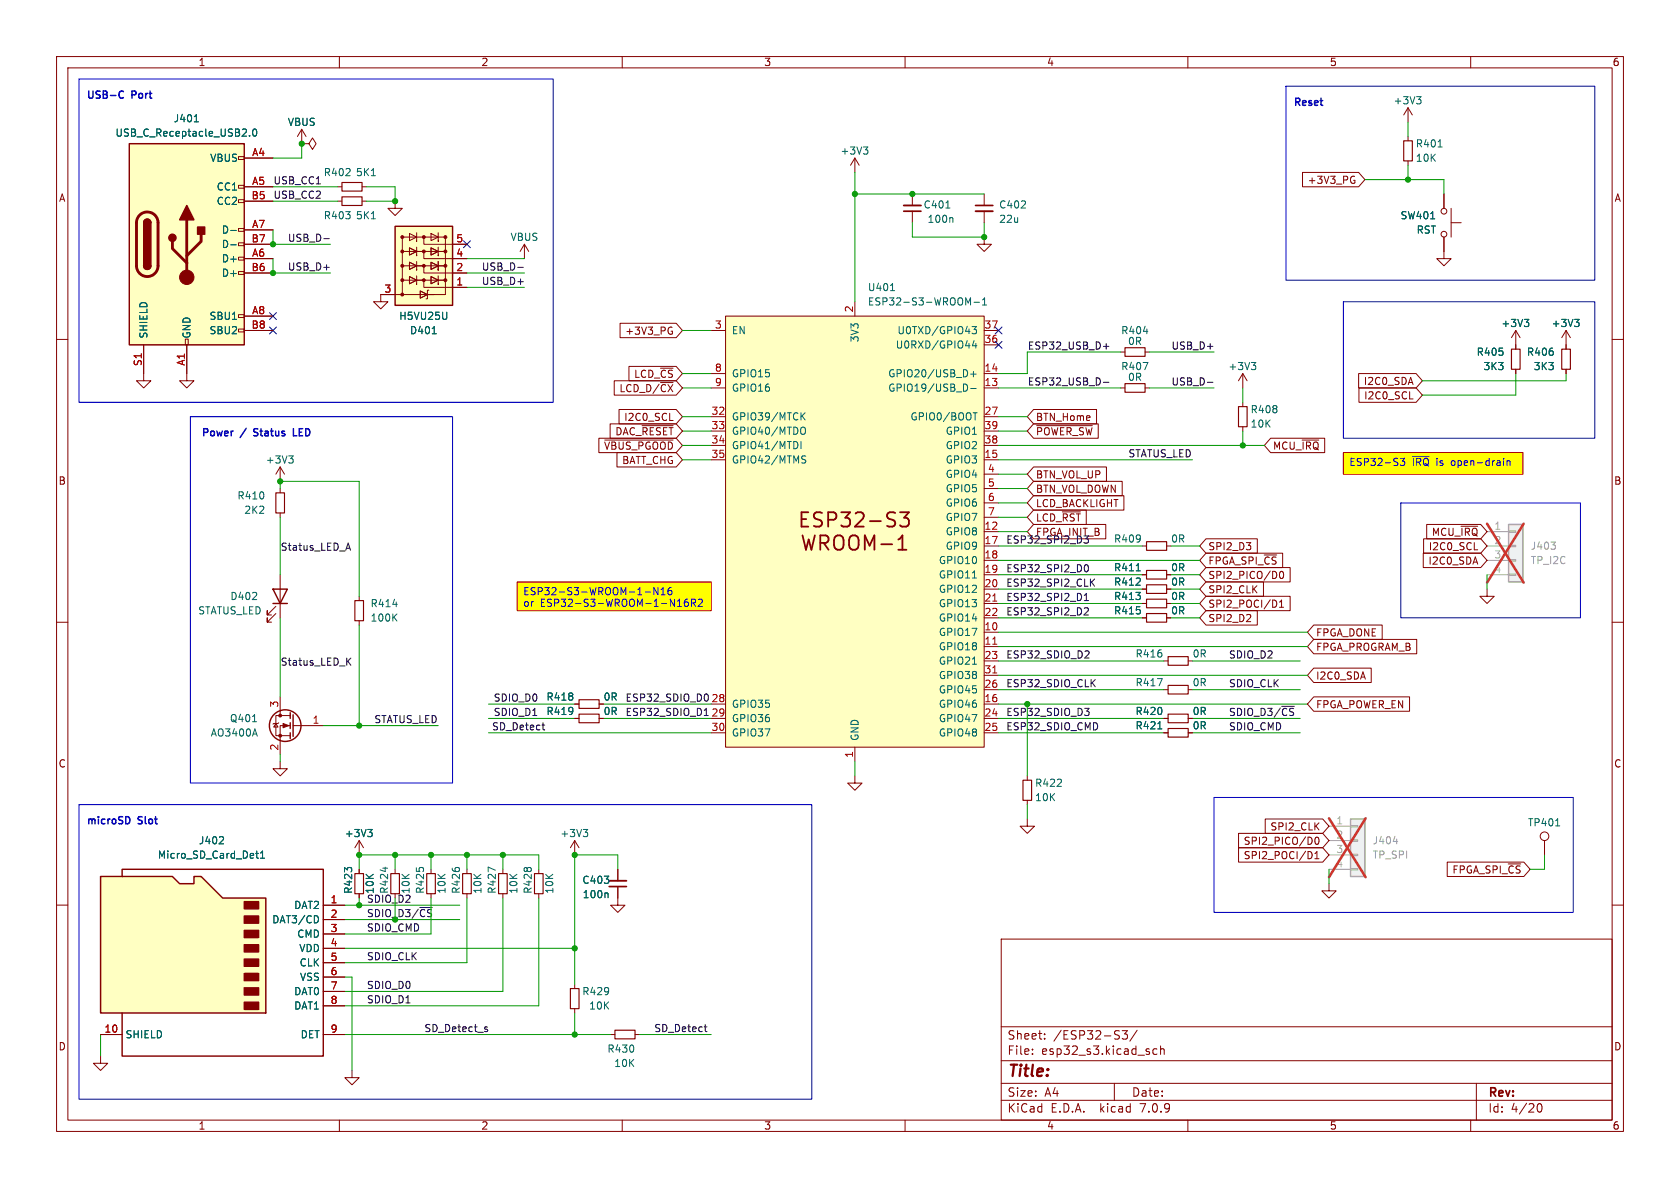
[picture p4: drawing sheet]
<svg xmlns="http://www.w3.org/2000/svg" width="297mm" height="210mm" viewBox="0 0 297 210" stroke-linecap="round" stroke-linejoin="round" font-family="sans-serif">
<g fill="none" stroke="#840000" stroke-width=".18">
<path d="M10 10h277v190h-277zM12 12h273v186h-273zM60 10v2M110 10v2M160 10v2M210 10v2M260 10v2M42.2 35.3h1v.5h-1zM42.2 32.8h1v.5h-1zM42.2 27.7h1v.5h-1zM43.2 33h5.1M43.2 35.6h5.1"/>
<path d="M43.2 27.9h5.1M53.3 25.4h1.3l.6-1 .7 1-.7 1-.6-1M53.3 25.4h.1M53.3 22.9l-.7 1.2M53.3 22.9v2.5M53.3 22.9l.8 1.2M59.7 33h.8M59.7 35.6h.8M64 33h.8M64 35.6h.8M69.8 35.6v1.2h1.3l-1.3 1.3-1.2-1.3h1.2M10 60h2"/>
<path d="M32.8 59.9h.5v1.1h-.5zM42.2 58.2h1v.5h-1zM42.2 55.6h1v.5h-1zM42.2 48h1v.5h-1zM42.2 45.5h1v.5h-1zM42.2 42.9h1v.5h-1zM42.2 40.4h1v.5h-1zM43.2 48.3h5.1M43.2 45.7h5.1M43.2 43.2h5.1M43.2 40.6h5.1M43.2 55.9h5.1"/>
<path d="M43.2 58.4h5.1M71.1 44.5v-2.6h7.6v10.2h-11.4v1.2h1.3l-1.3 1.3-1.3-1.3h1.3M71.1 47v2.5h2.6M71.1 44.5v2.5h2.6M71.1 49.5v2.6M71.1 44.5h7.6M72.4 48.9l1.3 .6-1.3 .7zM72.4 46.4l1.3 .6-1.3 .6zM72.4 43.8l1.3 .7-1.3 .6zM72.4 41.3l1.3 .6-1.3 .6zM73.7 48.8v1.5v-.1M73.7 46.2v1.6v-.2"/>
<path d="M73.7 43.7v1.5v-.1M73.7 41.1v1.6v-.2M73.7 49.5h5M73.7 47h5M74.3 51.4l1.3 .7-1.3 .6zM74.9 49.5v1.3h7.6M74.9 47v1.3h7.6M74.9 44.5v1.2h7.6M74.9 41.9v1.3h7.6M75.8 51.3h-.2v1.5h-.3M76.2 48.9l1.3 .6-1.3 .7zM76.2 46.4l1.3 .6-1.3 .6z"/>
<path d="M76.2 43.8l1.3 .7-1.3 .6zM76.2 41.3l1.3 .6-1.3 .6zM77.5 48.8v1.5v-.1M77.5 46.2v1.6v-.2M77.5 43.7v1.5v-.1M77.5 41.1v1.6v-.2M92.7 43.2l-.8 1.3M92.7 43.2v2.5M92.7 43.2l.8 1.3M285 60h2M25.4 61v6.3h1.3l-1.3 1.3-1.3-1.3h1.3M33 61v6.3h1.3l-1.3 1.3-1.3-1.3h1.3"/>
<path d="M10 110h2M262.9 104.1v1.3h1.3l-1.3 1.3-1.3-1.3h1.3M285 110h2M10 160h2M234.9 156.2v1.3h1.3l-1.3 1.3-1.2-1.3h1.2M273 148.6v2.5M285 160h2M177 166h108v32h-108zM17.8 186.7v1.3h1.2l-1.2 1.2-1.3-1.2h1.3M60 198v2M62.2 189.2v1.3h1.3l-1.3 1.3-1.2-1.3h1.2M107.9 182.9h.8"/>
<path d="M110 198v2M112.3 182.9h.7M160 198v2M177 194.5h108M177 191.5h108M177 187.5h108M177 181.5h108M182.5 186.3v.1M182.5 185.5v.1M184.7 183.6v.1M184.7 182.8v.1M197 191.5v3"/>
<path d="M198.4 182.2h.9l-.5 .6 .4 .1v.7l-.2 .1h-.4l-.2-.1M201 182.1l-1.3 2M204.5 185.5l-.4-.1-.3 .3v.4l.2 .2h.5M205.2 185.5l.2-.1 .3 .1 .1 .9M205.2 184.9v1.5M210 198v2M260 198v2M261 191.5v6.5M271.7 195.7l.2-.5 .2-.1a.8 .8 0 0 1 .5 .7 .8 .8 0 0 1-.5 .8l-.2-.1-.2-.5"/>
<circle cx="273.1" cy="147.8" r=".76"/>
</g>
<g fill="#ff0" stroke="#ff0" stroke-width=".18">
<path d="M91.4 102.9h34.3v5.1h-34.3z"/>
<path d="M237.5 80h31.7v3.8h-31.7z"/>
</g>
<path d="M60.5 32.3h3.5v1.5h-3.5zM60.5 34.8h3.5v1.5h-3.5zM108.7 182.1h3.6v1.5h-3.6z" fill="none" stroke="#840000" stroke-width=".2"/>
<path d="M34.4 21.5h.7M44.1 24v.1M44.8 22.9l.2-.1a.68 .68 0 0 1 .4 .6 .68 .68 0 0 1-.4 .7l-.2-.1-.1-.4zM65.6 31.1h.8M65.6 38.7h.8M40.8 40.7h1M40.8 43.3h1M76.4 59h.7M79 55.2v1l-.1 .2M275 146h.7" fill="none" stroke="#006464" stroke-width=".18"/>
<g fill="#f0f0f0" stroke="#f0f0f0" stroke-width=".18">
<path d="M266.7 92.7h2.5v10.2h-2.5z"/>
<path d="M238.8 144.8h2.5v10.1h-2.5z"/>
</g>
<g fill="none" stroke="#a1a1a1" stroke-width=".18">
<path d="M262.9 94h3.8M262.9 96.5h3.8M262.9 99.1h3.8M266.7 98.9h1.3v.3h-1.3zM266.7 96.4h1.3v.2h-1.3zM266.7 93.9h1.3v.2h-1.3zM262.9 101.6h3.8M266.7 101.5h1.3v.2h-1.3zM234.9 146.1h3.9M234.9 148.6h3.9M234.9 151.1h3.9M234.9 153.7h3.9"/>
<path d="M238.8 153.5h1.2v.3h-1.2zM238.8 151h1.2v.3h-1.2zM238.8 148.5h1.2v.2h-1.2zM238.8 145.9h1.2v.3h-1.2z"/>
</g>
<path d="M266.7 92.7h2.5v10.2h-2.5zM238.8 144.8h2.5v10.1h-2.5z" fill="none" stroke="#a1a1a1" stroke-width=".25"/>
<path d="M274.2 95.8h.8l-.4 .5M274.9 96.4l.1 .2-.1 .4M246.3 148.7h.8" fill="none" stroke="#989898" stroke-width=".18"/>
<path d="M262.9 92.6l6.5 10.4M269.4 92.6l-6.5 10.4M234.9 144.7l6.5 10.4M241.4 144.7l-6.5 10.4" fill="none" stroke="#eb3a3d" stroke-width=".46"/>
<g fill="#ffffc2" stroke="#ffffc2" stroke-width=".18">
<path d="M69.8 40h10.2v14h-10.2z"/>
<path d="M22.9 25.4h20.3v35.6h-20.3z"/>
</g>
<path d="M22.9 25.4h20.3v35.6h-20.3zM25.4 39.4a.64 .64 0 0 1 .6-.7 .64 .64 0 0 1 .7 .7M25.4 47a.64 .64 0 0 0 .6 .6 .64 .64 0 0 0 .7-.6M69.8 40h10.2v14h-10.2z" fill="none" stroke="#840000" stroke-width=".25"/>
<g fill="#840000" stroke="#840000" stroke-width=".18">
<circle cx="71.1" cy="52.1" r=".25"/>
<circle cx="71.1" cy="49.5" r=".25"/>
<circle cx="74.9" cy="49.5" r=".25"/>
<circle cx="78.7" cy="49.5" r=".25"/>
<circle cx="71.1" cy="47" r=".25"/>
<circle cx="74.9" cy="47" r=".25"/>
<circle cx="78.7" cy="47" r=".25"/>
<circle cx="71.1" cy="44.4" r=".25"/>
<circle cx="74.9" cy="44.4" r=".25"/>
<circle cx="78.7" cy="44.4" r=".25"/>
<circle cx="71.1" cy="41.9" r=".25"/>
<circle cx="74.9" cy="41.9" r=".25"/>
<circle cx="78.7" cy="41.9" r=".25"/>
<circle cx="33" cy="49" r="1.27"/>
</g>
<path d="M24.7 38a1.91 1.91 0 0 1 2.1-.4 1.91 1.91 0 0 1 1.1 1.8v7.6a1.91 1.91 0 0 1-1.9 1.9 1.91 1.91 0 0 1-1.9-1.9v-7.8l.2-.6zM33 38.9v10.1M30.5 42.7v1.2l2.5 2.6M35.6 41.4v1.3l-2.6 2.5" fill="none" stroke="#840000" stroke-width=".51"/>
<g fill="#840000" stroke="#840000" stroke-width=".25">
<path d="M25.4 47h1.3a.64 .64 0 0 1-.7 .6 .64 .64 0 0 1-.6-.6z"/>
<path d="M25.4 39.4h1.3v7.6h-1.3z"/>
<path d="M25.6 38.9a.64 .64 0 0 1 .7-.1 .64 .64 0 0 1 .4 .6h-1.3z"/>
<path d="M33 36.3l1.3 2.6h-2.6z"/>
<path d="M34.9 40.1h1.3v1.3h-1.3z"/>
<circle cx="30.5" cy="42" r=".63"/>
</g>
<path d="M17.8 154.9h12.7l1.2 1.3h2.6v-1.3h1.3l3.8 3.9h7.6v20.3h-29.2z" fill="#ffffc2"/>
<g fill="#840000" stroke="#840000" stroke-width=".25">
<path d="M43.2 177.2h2.5v1.2h-2.5z"/>
<path d="M43.2 174.6h2.5v1.3h-2.5z"/>
<path d="M43.2 172.1h2.5v1.3h-2.5z"/>
<path d="M43.2 169.5h2.5v1.3h-2.5z"/>
<path d="M43.2 167h2.5v1.3h-2.5z"/>
<path d="M43.2 164.5h2.5v1.2h-2.5z"/>
<path d="M43.2 161.9h2.5v1.3h-2.5z"/>
<path d="M43.2 159.4h2.5v1.3h-2.5z"/>
</g>
<g fill="none" stroke="#840000" stroke-width=".25">
<path d="M48.3 104.1h2.5l-1.3 2.6zM48.3 106.7h2.5M51.3 126v1M51.3 127.8v1M51.3 129.5v1.1M51.8 126.4v3.8M17.8 154.9h12.7l1.2 1.3h2.6v-1.3h1.3l3.8 3.9h7.6v20.3h-29.2zM21.6 154.9v-1.2h35.5v33h-35.5v-7.6"/>
<circle cx="50.4" cy="128.3" r="2.79"/>
</g>
<g fill="none" stroke="#840000" stroke-width=".18">
<path d="M248.9 19.1l-.7 1.2M248.9 19.1v2.5M248.9 19.1l.8 1.2M43.2 27.9h5.1M43.2 33h5.1M43.2 35.6h5.1M53.3 25.4h.1M151.1 27.9l-.7 1.3M151.1 27.9v2.6M151.1 27.9l.8 1.3M161.3 34.3v2M161.3 37.3v2.1"/>
<path d="M174 34.3v2M174 37.3v2.1M230.3 30.5h9.9l1.1 1.3-1.1 1.2h-9.9zM239.2 31.2h.3M239.3 31.9h.2v.4l-.2 .1M248.9 24.1v.8M248.9 28.4v.8M255.3 34.3v2.5M256.5 39.4h1.8M256.5 36.8v5.1M43.2 58.4h5.1M43.2 45.7h5.1"/>
<path d="M43.2 40.6h5.1M43.2 55.9h5.1M43.2 48.3h5.1M43.2 43.2h5.1M67.3 52.1h2.5M80 45.7h2.5M80 48.3h2.5M80 43.2h2.5M80 50.8h2.5M109.6 57.1h9.9l1.1 1.3-1.1 1.3h-9.9zM118.5 57.8l.3 .1M118.6 58.5h.3v.5l-.3 .1"/>
<path d="M125.7 58.4h2.6M128.3 55.9h45.7v76.2h-45.7zM151.1 53.3v2.6M174 41.9v1.3h1.3l-1.3 1.3-1.3-1.3h1.3M174 58.4h2.5M255.3 41.9v3.8h1.2l-1.2 1.3-1.3-1.3h1.3M268 58.4v3.3M268 58.4l.7 1.3M268 58.4l-.8 1.3M276.9 58.4l.7 1.3M276.9 58.4v3.3M276.9 58.4l-.8 1.3"/>
<path d="M25.4 61v5M33 61v5M105.9 77.5h13.6l1.1 1.2-1.1 1.3h-13.6zM106.9 77.8h12.1M107.9 74.9h11.6l1.1 1.3-1.1 1.3h-11.6zM108.6 67.3h10.9l1.1 1.3-1.1 1.3h-10.9zM109.4 72.4h10.1l1.1 1.3-1.1 1.2h-10.1zM111.2 64.8h8.3l1.1 1.2-1.1 1.3h-8.3zM113.5 75.2h5.5M118.4 74.3h.6M125.7 68.6h2.6M125.7 66h2.6"/>
<path d="M125.7 73.7h2.6M125.7 76.2h2.6M125.7 78.7h2.6M174 68.6h2.5M174 66h2.5M174 73.7h2.5M174 76.2h2.5M174 78.7h2.5M174 61h2.5M182.7 72.4h11.2v2.5h-11.2l-1.1-1.2zM182.7 74.9h11.5v2.6h-11.5l-1.1-1.3zM183.3 75.2h9.8"/>
<path d="M198.1 62.2h.8M198.1 68.6h.8M202.4 62.2h.8M202.4 68.6h.8M219.7 66l.8 1.3M219.7 66v2.6M219.7 71.1v.8M219.7 75.4v.8M219.7 66l-.8 1.3M224.6 77.5h9.6v2.5h-9.6l-1.1-1.3zM230.2 77.8h2.9M240.2 66h10.1l1.2 1.3-1.2 1.3h-10.1z"/>
<path d="M240.2 68.6h10.1l1.2 1.3-1.2 1.2h-10.1zM249.2 70.5h.6M268 65.3v.7M276.9 65.3v.7M49.5 82.6l.8 1.2M49.5 82.6v2.5M49.5 86.4v.7M49.5 90.7v.7M49.5 82.6l-.7 1.2M109.1 80h10.4l1.1 1.3-1.1 1.3h-10.4zM125.7 81.3h2.6M174 96.5h2.5"/>
<path d="M174 94h2.5M174 81.3h2.5M174 99.1h2.5M174 83.8h2.5M174 86.4h2.5M174 88.9h2.5M174 91.4h2.5M182.7 87.6h16v2.6h-16l-1.1-1.3zM182.7 92.7h12.8v2.6h-12.8l-1.1-1.3zM182.7 90.2h9.3v2.5h-9.3l-1.1-1.3zM182.7 85.1h15.7v2.5h-15.7l-1.1-1.2zM182.7 82.5h12.9v2.6h-12.9l-1.1-1.3z"/>
<path d="M187.8 90.5h3.2M201.9 96.5h.8M206.2 96.5h.8M213.2 97.8h13.6v2.5h-13.6l-1.1-1.2zM213.2 95.2h9.1v2.6h-9.1l-1.1-1.3zM251.6 97.8h10.2l1.1 1.3-1.1 1.2h-10.2zM251.7 95.2h10.1l1.1 1.3-1.1 1.3h-10.1zM252.2 92.7h9.6l1.1 1.3-1.1 1.3h-9.6zM258.3 93h2.9M260.6 97.2h.6M48.8 108.5l-1.6 1.5v-.8v.8h.8M48.8 107.2l-1.6 1.5v-.7v.7h.8"/>
<path d="M49.5 101.6v7.6M63.5 105.4v.8M63.5 109.7v.8M174 101.6h2.5M174 106.7h2.5M174 111.8h2.5M174 114.3h2.5M174 104.1h2.5M174 109.2h2.5M174 116.8h2.5M174 119.4h2.5M201.9 101.6h.8"/>
<path d="M201.9 106.7h.8M201.9 104.1h.8M201.9 109.2h.8M205.7 116.8h.8M206.2 101.6h.8M206.2 106.7h.8M206.2 104.1h.8M206.2 109.2h.8M210.1 116.8h.7M213.2 100.3h14.9v2.6h-14.9l-1.1-1.3zM213.2 105.4h14.9v2.6h-14.9l-1.1-1.3zM213.2 107.9h9.1v2.6h-9.1l-1.1-1.3z"/>
<path d="M213.2 102.9h10.2v2.5h-10.2l-1.1-1.3zM225.7 106.4v.6M226.2 107.4h.7M226.2 106.4l.4-.3v1.3M226.4 101.1l.1-.1a.68 .68 0 0 1 .4 .6 .68 .68 0 0 1-.4 .7 .84 .84 0 0 1-.1-1.2zM232.3 113h18.2v2.6h-18.2l-1.2-1.3zM232.3 118.1h10.1v2.6h-10.1l-1.2-1.3zM232.3 110.5h12.1v2.5h-12.1l-1.2-1.2zM48.8 127.9l.3 .6h-.7zM49.3 127.8l-.2 .1h-.7l-.1 .1M49.5 134.6v1.3h-1.2l1.2 1.3 1.3-1.3h-1.3M49.5 123.2v3.3"/>
<path d="M51.3 128.3h-1.8v5.1M51.3 126.5h-2.5v3.5h2.5M51.8 128.3h5.3M101.6 127h.8M101.6 124.5h.8M105.9 127h.8M105.9 124.5h.8M125.7 127h2.6M125.7 124.5h2.6M125.7 129.5h2.6M151.1 137.2v1.2h1.3l-1.3 1.3-1.2-1.3h1.2M151.1 132.1v2.5"/>
<path d="M174 127h2.5M174 124.5h2.5M174 129.5h2.5M174 121.9h2.5M181.6 137.2v.7M205.7 127h.8M205.7 129.5h.8M205.7 121.9h.8M210.1 127h.7M210.1 129.5h.7M210.1 121.9h.7M232.3 123.2h16.9v2.5h-16.9l-1.2-1.2z"/>
<path d="M63.5 148.6l-.8 1.3M63.5 148.6v2.5M63.5 153.7v.7M63.5 158v.8M63.5 148.6l.8 1.3M69.8 153.7v.7M76.2 153.7v.7M76.2 158v.8M82.5 153.7v.7M82.5 158v.8M88.9 153.7v.7M88.9 158v.8"/>
<path d="M95.2 153.7v.7M95.2 158v.8M101.6 148.6l-.8 1.3M101.6 148.6v2.5M101.6 148.6l.8 1.3M109.2 156.7v3.3h1.3l-1.3 1.3-1.3-1.3h1.3M109.2 153.7v2M181.6 144.8v1.3h1.3l-1.3 1.2-1.3-1.2h1.3M181.6 141.5v.7M219 147.3h14.8l1.1 1.3-1.1 1.3h-14.8zM219 149.9h14.8l1.1 1.2-1.1 1.3h-14.8zM223.7 144.8h10.1l1.1 1.3-1.1 1.2h-10.1z"/>
<path d="M231.9 150.8v.7M232.5 151.8h.7M232.5 150.9l.3-.4v1.3M232.6 148.1l.2-.1a.68 .68 0 0 1 .4 .6 .68 .68 0 0 1-.4 .7 .84 .84 0 0 1-.2-1.2zM255.8 152.4h13.6l1.1 1.3-1.1 1.2h-13.6zM57.1 160h3.9M57.1 162.6h3.9M57.1 165.1h3.9M57.1 167.6h3.9M57.1 170.2h3.9M57.1 172.7h3.9M57.1 175.3h3.9"/>
<path d="M57.1 177.8h3.9M101.6 174v.8M101.6 178.3v.8M17.8 182.9h3.8M57.1 182.9h3.9"/>
<circle cx="255.3" cy="37.3" r=".51"/>
<circle cx="255.3" cy="41.4" r=".51"/>
</g>
<g fill="none" stroke="#006464" stroke-width=".18">
<path d="M250.4 17.1h.8l-.4 .5M251 17.6l.2 .2v.3l-.2 .3M34.4 21.5h.7M44.1 24v.1M44.8 22.9l.2-.1a.68 .68 0 0 1 .4 .6 .68 .68 0 0 1-.4 .7l-.2-.1-.1-.4zM152.6 26h.8l-.4 .5M153.2 26.5l.2 .2v.3l-.2 .2M167.2 36.8h.7M168.3 38.5l.2 .1v.7M252.9 38.7h.7M254.2 26h.8M40.8 40.7h1"/>
<path d="M40.8 43.3h1M76.4 59h.7M79 55.2v1l-.1 .2M157.4 51.4h.8M171.2 53.6l.4-1v1.3M171.8 57.7h.8l-.4 .5 .4 .1v.6l-.2 .1-.6-.1M172.2 53.4h1M173.7 53.9h.7M173.7 53l.4-.4v1.3M202.1 58.6h.8M269.5 56.5h.8l-.5 .4M270 56.9l.3 .3v.3l-.3 .2"/>
<path d="M278.4 56.5h.8l-.5 .4M278.9 56.9l.3 .3v.3l-.3 .2M140.9 78.2l.2 .4-.2 .5M141.6 78v1.3M141.8 73.5l.5 .7M141.8 75.5a.43 .43 0 0 1 .6 .4v.5a.43 .43 0 0 1-.6 .4M142.3 73l-.7 .7M170.8 68l.3 .4-.3 .7M171.6 68.7h1M171.6 66.1h1M172 73h.8M172.1 65.7v.9"/>
<path d="M172.2 60.2l-.3 .9h.8M172.4 73v1.2M172.5 60.7v.8M202.1 64.1h.8l-.5 1.2M221.2 64.1h.8l-.4 .5M221.8 64.6l.2 .2v.3l-.2 .2M51 80.6h.8l-.4 .5M51.6 81.1l.2 .2v.3l-.2 .3M141.8 80.7h.6M141.8 81.1l.5 .2 .1 .2-.1 .3-.4 .1M69.4 106.8h.8M69.6 109.1l.6 .7"/>
<path d="M70.2 108.5l-.8 .8M171.9 102.2h.7M171.9 117.4h.7M200.9 100.9h.7M204.6 120h.9l-.6 1.2M44.6 127.6h.8M45.1 128.8l.4 1.3M204.7 128.8h.7M39.4 148l.1 .1v.3l-.8 .8h.8M45.2 150.9h.5M45.4 150.4v1.1l.3 .2M46.1 151.7h.7"/>
<path d="M46.1 150.8l.3-.4v1.3M65 146.6h.8l-.4 .5M65.6 147.1l.2 .3v.3l-.2 .2M68.1 153.3v.8M87.6 153.8l-1.3-.5v.8M103.1 146.6h.8l-.4 .5M103.7 147.1l.2 .3v.3l-.2 .2M107.3 157.8l.2 .2v.7M56.1 161.9l.2 .5-.2 .7"/>
</g>
<g fill="none" stroke="#840000" stroke-width=".2">
<path d="M248.2 24.9h1.5v3.5h-1.5zM198.9 61.5h3.5v1.5h-3.5zM198.9 67.8h3.5v1.5h-3.5zM218.9 71.9h1.6v3.5h-1.6zM267.2 61.7h1.5v3.6h-1.5zM276.1 61.7h1.5v3.6h-1.5zM48.8 87.1h1.5v3.6h-1.5zM202.7 95.8h3.5v1.5h-3.5zM62.7 106.2h1.6v3.5h-1.6zM202.7 100.8h3.5v1.6h-3.5zM202.7 105.9h3.5v1.5h-3.5zM202.7 103.4h3.5v1.5h-3.5z"/>
<path d="M202.7 108.5h3.5v1.5h-3.5zM206.5 116.1h3.6v1.5h-3.6zM102.4 126.2h3.5v1.6h-3.5zM102.4 123.7h3.5v1.5h-3.5zM180.8 137.9h1.6v3.6h-1.6zM206.5 128.8h3.6v1.5h-3.6zM206.5 126.2h3.6v1.6h-3.6zM206.5 121.2h3.6v1.5h-3.6zM62.7 154.4h1.6v3.6h-1.6zM69.1 154.4h1.5v3.6h-1.5zM75.4 154.4h1.6v3.6h-1.6zM81.8 154.4h1.5v3.6h-1.5z"/>
<path d="M88.1 154.4h1.6v3.6h-1.6zM94.5 154.4h1.5v3.6h-1.5zM100.8 174.8h1.6v3.5h-1.6z"/>
</g>
<g fill="#840000" stroke="#840000" stroke-width=".18">
<path d="M50 127.9l1.1 .4-1.1 .4z"/>
<circle cx="49.5" cy="130" r=".25"/>
<circle cx="49.5" cy="126.5" r=".25"/>
</g>
<path d="M159.8 36.3h3M172.5 37.3h3M107.7 155.7h3" fill="none" stroke="#840000" stroke-width=".33"/>
<path d="M159.8 37.3h3M172.5 36.3h3M107.7 156.7h3" fill="none" stroke="#840000" stroke-width=".3"/>
<path d="M128.3 55.9h45.7v76.2h-45.7z" fill="#ffffc2" stroke="#ffffc2" stroke-width=".18"/>
<g fill="none" stroke="#840000" stroke-width=".32">
<path d="M141.7 91.8h.8M141.9 94.6l.6 2.6 .5-1.8 .4 1.8 .7-2.6M142.9 90.6h-1.2v2.5h1.2M145 96h1a.69 .69 0 0 0 .5-.7 .69 .69 0 0 0-.5-.7h-1v2.6M145.3 90.7l-.9-.1a.62 .62 0 0 0-.5 .6 .62 .62 0 0 0 .5 .6 .93 .93 0 0 1 .9 .6 .65 .65 0 0 1-.5 .7l-.9-.1M145.6 96l.9 1.2M146.4 91.9h1a.69 .69 0 0 0 .5-.7 .69 .69 0 0 0-.5-.6h-1v2.5M147.8 94.8a.84 .84 0 0 1 .9-.1 .84 .84 0 0 1 .4 .8v.8a.85 .85 0 0 1-.8 .9 .85 .85 0 0 1-.9-.9v-.8l.2-.5zM148.7 90.6h1.6l-.9 .9a.69 .69 0 0 1 .9 .5v.6l-.3 .4-.2 .1h-.7l-.4-.2M150.2 95a.85 .85 0 0 1 1-.4 .85 .85 0 0 1 .6 .9v.8a.85 .85 0 0 1-.9 .9 .85 .85 0 0 1-.8-.9zM151.3 90.8l.3-.2h.6a.69 .69 0 0 1 .4 1l-1.5 1.5h1.6M152.9 97.2v-2.6l.8 1.9 .9-1.9v2.6"/>
<path d="M153.8 92.1h1.9M155.8 96.2h1.9M158.3 90.7l-1-.1a.62 .62 0 0 0-.5 .6 .62 .62 0 0 0 .5 .6 .93 .93 0 0 1 1 .6 .65 .65 0 0 1-.5 .7l-1-.1M158.8 97.2h1.5M158.8 95.4l.7-.8v2.6M159.1 90.6h1.6l-.9 .9a.69 .69 0 0 1 .9 .5v.6l-.3 .4-.2 .1h-.7l-.4-.2"/>
</g>
<path d="M175.5 113.9h.7M175.5 106.3h.7M175.5 119h.7" fill="none" stroke="#a90000" stroke-width=".18"/>
<g fill="none" stroke="#0f0f0f" stroke-width=".18">
<path d="M57.3 42.2h.9M91.5 47.3h1M195.1 67.6h.9M195.1 61.2h.9M213.5 67.6h.9M61.2 96.9h.6M61.5 96l.5 1.3M191.9 99.9l.1-.1a.68 .68 0 0 1 .4 .7 .68 .68 0 0 1-.4 .6l-.1-.1M192.4 95.8l-.2 .2h-.4M61.5 116.9l.5 .7M62 116.3l-.7 .8M191.7 106.2h.7"/>
<path d="M191.7 105.3l.4-.4v1.3M191.9 107.4l.4 .1 .1 .3-.8 .9h.8M192.3 115.1l.2 .2v.3l-.8 .7h.8M193 102.9l.5 .7M193.5 102.4l-.7 .7M95.8 128.2h.5M96 128.8l.3 .2M124.5 126.5h.7M124.7 125.4l.2-.2v1.3M125 122.7l.2 .2M125.2 123.7l-.2 .2M191.7 125.2h.8l-.4 .5"/>
<path d="M192.4 125.8l.1 .1-.1 .5M85.9 181.9l.3 .1v.2l-.2 .2h-.2M85.9 181.5l.3 .1M124.5 181.5h.5M124.7 182.2l.3 .2"/>
</g>
<path d="M21.3 16.2l.3-.1 .2 .1M21.8 17.2l-.2 .2-.3-.1M44.9 77l.1 .1M44.9 75.9v.4M51.9 75.8v1.3h.6" fill="none" stroke="#0000c2" stroke-width=".25"/>
<path d="M237.5 80h31.7v3.8h-31.7zM91.4 102.9h34.3v5.1h-34.3z" fill="none" stroke="#c20000" stroke-width=".18"/>
<g fill="none" stroke="#0000c2" stroke-width=".18">
<path d="M14 14h83.8v57.1h-83.8zM227.3 15.2h54.6v34.3h-54.6zM237.5 53.3h44.4v24.2h-44.4zM33.7 73.7h46.3v64.7h-46.3zM247.6 81h.7l-.4 .5 .4 .1v.6l-.2 .1-.5-.1M247.6 88.9h31.8v20.3h-31.8zM249.7 80.7h2.9M265.8 81v.1M265.8 81.4v.9M266.4 81.4v.9M266.4 81.6l.2-.2 .3 .1 .1 .8M114 104.7h1"/>
<path d="M116.3 103.9v1.2l-.7-1.2v1.2M116.9 105.1h.7M116.9 104.2l.3-.3v1.2M118.7 103.9h-.4a.85 .85 0 0 0 0 1.2l.4-.1 .1-.4-.2-.2h-.4l-.1 .2M119.8 107.2h.7M119.8 106.3l.3-.4v1.3M121.6 105.9l-.4 .1a.86 .86 0 0 0 0 1.2l.4-.1 .1-.5-.2-.2-.4 .1-.1 .1M122.2 106.6l.7-.1 .1-.2-.1-.3-.7-.1v1.3M122.5 106.6l.5 .6M123.5 106l.4-.1 .3 .4-.8 .9h.8M14 142.2h129.5v52.1h-129.5zM214.6 141h63.5v20.3h-63.5z"/>
</g>
<g fill="none" stroke="#009600" stroke-width=".18">
<path d="M48.3 33h11.4M48.3 35.6h11.4M53.3 25.4v2.5h-5M64.8 33h5v2.6h-5M151.1 30.5v22.8M151.1 34.3h22.9M161.3 39.4v2.5h12.7v-2.5M241.3 31.8h14v2.5M248.9 21.6v2.5M248.9 29.2v2.6M48.3 45.7v2.6h10.1M48.3 40.6v2.6h10.1"/>
<path d="M82.5 50.8h10.2M82.5 48.3h10.2M82.5 45.7h10.2M120.6 58.4h5.1M120.6 78.7h5.1M120.6 76.2h5.1M120.6 68.6h5.1M120.6 66h5.1M120.6 73.7h5.1M176.5 78.7h47M176.5 76.2h5.1M176.5 68.6h21.6"/>
<path d="M176.5 73.7h5.1M198.1 62.2h-16.5v3.8h-5.1M203.2 62.2h11.4M203.2 68.6h11.4M219.7 68.6v2.5M219.7 76.2v2.5M268 66v3.9h-16.5M276.9 66v1.3h-25.4M49.5 86.4v-1.3h14v20.3M49.5 91.4v10.2M120.6 81.3h5.1M176.5 88.9h5.1"/>
<path d="M176.5 91.4h5.1M176.5 94h5.1M176.5 81.3h34.3M176.5 86.4h5.1M176.5 96.5h25.4M176.5 83.8h5.1M176.5 99.1h35.6M207 96.5h5.1M49.5 109.2v14M63.5 110.5v17.8M176.5 109.2h25.4M176.5 106.7h25.4"/>
<path d="M176.5 116.8h29.2M176.5 114.3h54.6M176.5 119.4h54.6M176.5 111.8h54.6M176.5 101.6h25.4M176.5 104.1h25.4M207 109.2h5.1M207 106.7h5.1M207 101.6h5.1M207 104.1h5.1M210.8 116.8h19.1M262.9 101.6v2.5"/>
<path d="M49.5 133.4v1.2M57.1 128.3h20.4M86.4 129.5h39.3M86.4 127h15.2M86.4 124.5h15.2M106.7 127h19M106.7 124.5h19M151.1 134.6v2.6M176.5 129.5h29.2M176.5 127h29.2M176.5 124.5h54.6M176.5 121.9h29.2"/>
<path d="M181.6 124.5v12.7M210.8 129.5h19.1M210.8 127h19.1M210.8 121.9h19.1M63.5 153.7v-2.6h31.7v2.6M63.5 158.8v1.2M69.8 151.1v2.6M69.8 158.8v3.8M76.2 151.1v2.6M76.2 158.8v6.3h-15.2M82.5 151.1v2.6M82.5 158.8v11.4h-21.5"/>
<path d="M88.9 151.1v2.6M88.9 158.8v16.5h-27.9M95.2 158.8v19h-34.2M109.2 153.7v-2.6h-7.6v22.9M181.6 142.2v2.6M234.9 153.7v2.5M273 151.1v2.6h-2.5M61 167.6h40.6M61 172.7h1.2v16.5M61 162.6h20.3M61 160h20.3M101.6 179.1v3.8"/>
<path d="M17.8 182.9v3.8M61 182.9h46.9M113 182.9h12.7"/>
</g>
<path d="M47.7 57.8l1.2 1.2M47.7 55.3l1.2 1.2M48.9 57.8l-1.2 1.2M48.9 55.3l-1.2 1.2M81.9 42.6l1.3 1.2M83.2 42.6l-1.3 1.2M175.9 57.8l1.2 1.2M177.1 57.8l-1.2 1.2M175.9 60.4l1.2 1.2M177.1 60.4l-1.2 1.2" fill="none" stroke="#000084" stroke-width=".18"/>
<g fill="#009600" stroke="#009600" stroke-width=".18">
<circle cx="101.6" cy="151.1" r=".46"/>
<circle cx="88.9" cy="151.1" r=".46"/>
<circle cx="82.5" cy="151.1" r=".46"/>
<circle cx="76.2" cy="151.1" r=".46"/>
<circle cx="69.8" cy="151.1" r=".46"/>
<circle cx="63.5" cy="160" r=".46"/>
<circle cx="63.5" cy="128.3" r=".46"/>
<circle cx="63.5" cy="151.1" r=".46"/>
<circle cx="174" cy="41.9" r=".46"/>
<circle cx="151.1" cy="34.3" r=".46"/>
<circle cx="161.3" cy="34.3" r=".46"/>
<circle cx="101.6" cy="182.9" r=".46"/>
<circle cx="101.6" cy="167.6" r=".46"/>
<circle cx="48.3" cy="48.3" r=".46"/>
<circle cx="48.3" cy="43.2" r=".46"/>
<circle cx="53.3" cy="25.4" r=".46"/>
<circle cx="49.5" cy="85.1" r=".46"/>
<circle cx="69.8" cy="35.6" r=".46"/>
<circle cx="219.7" cy="78.7" r=".46"/>
<circle cx="248.9" cy="31.8" r=".46"/>
<circle cx="181.6" cy="124.5" r=".46"/>
</g>
<text font-size="2.8" fill="#840000" x="178" y="190.9">Title:</text>
<g font-size="2.1" fill="#840000">
<text x="178" y="184">Sheet:</text>
<text x="186.2" y="184">/ESP32-S3/</text>
<text x="178" y="186.7">File:</text>
<text x="184.1" y="186.7">esp32_s3.kicad_sch</text>
<text x="178" y="196.9">KiCad</text>
<text x="178" y="194.1">Size:</text>
<text x="184.7" y="194.1">A4</text>
<text x="185.7" y="196.9">E.D.A.</text>
<text x="194.6" y="196.9">kicad</text>
<text x="200" y="194.1">Date:</text>
<text x="201.8" y="196.9">7.0.9</text>
<text x="263" y="194.3">Rev:</text>
<text x="263" y="196.9">Id:</text>
<text x="267.1" y="196.9">4/20</text>
</g>
<g font-size="1.8" fill="#840000">
<text x="35" y="11.9">1</text>
<text x="85" y="11.9">2</text>
<text x="135" y="11.9">3</text>
<text x="185" y="11.9">4</text>
<text x="235" y="11.9">5</text>
<text x="285" y="11.9">6</text>
<text x="10.3" y="35.9">A</text>
<text x="231.1" y="32.7">+3V3_PG</text>
<text x="285.3" y="35.9">A</text>
<text x="110.4" y="59.4">+3V3_PG</text>
<text x="109.4" y="69.5">LCD_D/~{CX}</text>
<text x="112" y="67">LCD_~{CS}</text>
<text x="241" y="68.3">I2C0_SDA</text>
<text x="241.1" y="70.8">I2C0_SCL</text>
<text x="108.7" y="77.2">DAC_~{RESET}</text>
<text x="110.2" y="74.6">I2C0_SCL</text>
<text x="183" y="74.6">BTN_Home</text>
<text x="183" y="77.2">~{POWER_SW}</text>
<text x="106.7" y="79.7">~{VBUS_PGOOD}</text>
<text x="109.9" y="82.2">BATT_CHG</text>
<text x="224.9" y="79.7">MCU_~{IRQ}</text>
<text x="10.3" y="85.9">B</text>
<text x="183" y="89.9">LCD_BACKLIGHT</text>
<text x="183" y="87.3">BTN_VOL_DOWN</text>
<text x="183" y="84.8">BTN_VOL_UP</text>
<text x="285.3" y="85.9">B</text>
<text x="183" y="92.4">LCD_~{RST}</text>
<text x="253" y="94.9">MCU_~{IRQ}</text>
<text x="213.5" y="100">FPGA_SPI_~{CS}</text>
<text x="213.5" y="97.5">SPI2_D3</text>
<text x="252.4" y="100">I2C0_SDA</text>
<text x="252.5" y="97.5">I2C0_SCL</text>
<text x="213.5" y="102.6">SPI2_PICO/D0</text>
<text x="213.5" y="107.6">SPI2_POCI/D1</text>
<text x="213.5" y="105.1">SPI2_CLK</text>
<text x="213.5" y="110.2">SPI2_D2</text>
<text x="232.6" y="112.7">FPGA_DONE</text>
<text x="232.6" y="115.3">FPGA_PROGRAM_B</text>
<text x="232.6" y="120.3">I2C0_SDA</text>
<text x="232.6" y="125.4">FPGA_POWER_EN</text>
<text x="10.3" y="135.9">C</text>
<text x="285.3" y="135.9">C</text>
<text x="219.8" y="149.5">SPI2_PICO/D0</text>
<text x="224.5" y="147">SPI2_CLK</text>
<text x="219.8" y="152.1">SPI2_POCI/D1</text>
<text x="256.7" y="154.6">FPGA_SPI_~{CS}</text>
<text x="10.3" y="185.9">D</text>
<text x="285.3" y="185.9">D</text>
<text x="35" y="199.9">1</text>
<text x="85" y="199.9">2</text>
<text x="135" y="199.9">3</text>
<text x="185" y="199.9">4</text>
<text x="235" y="199.9">5</text>
<text x="285" y="199.9">6</text>
</g>
<g font-size="1.8" fill="#0000c2">
<text x="15.2" y="17.5">USB-C</text>
<text x="23.4" y="17.5">Port</text>
<text x="228.6" y="18.8">Reset</text>
<text x="35.6" y="77.2">Power</text>
<text x="42.7" y="77.2">/</text>
<text x="45.5" y="77.2">Status</text>
<text x="52.9" y="77.2">LED</text>
<text x="238.4" y="82.7">ESP32-S3</text>
<text x="249.7" y="82.7">~{IRQ}</text>
<text x="254" y="82.7">is</text>
<text x="256.8" y="82.7">open-drain</text>
<text x="92.4" y="105.5">ESP32-S3-WROOM-1-N16</text>
<text x="92.4" y="107.6">or</text>
<text x="95.5" y="107.6">ESP32-S3-WROOM-1-N16R2</text>
<text x="15.2" y="145.8">microSD</text>
<text x="24.5" y="145.8">Slot</text>
</g>
<g font-size="1.8" fill="#006464">
<text x="30.6" y="21.8">J401</text>
<text x="50.8" y="22.5">VBUS</text>
<text x="246.3" y="18.6">+3V3</text>
<text x="20.3" y="24.4">USB_C_Receptacle_USB2.0</text>
<text x="37.1" y="28.8">VBUS</text>
<text x="148.5" y="27.5">+3V3</text>
<text x="250.2" y="26.3">R401</text>
<text x="250.2" y="28.8">10K</text>
<text x="38.2" y="33.9">CC1</text>
<text x="57.1" y="31.3">R402</text>
<text x="62.8" y="31.3">5K1</text>
<text x="38.2" y="36.4">CC2</text>
<text x="39.1" y="41.5">D-</text>
<text x="57.1" y="39">R403</text>
<text x="62.8" y="39">5K1</text>
<text x="163.2" y="37.1">C401</text>
<text x="163.9" y="39.6">100n</text>
<text x="176.5" y="37.1">C402</text>
<text x="176.5" y="39.6">22u</text>
<text x="247.5" y="39">SW401</text>
<text x="250.3" y="41.5">RST</text>
<text x="39.1" y="46.6">D+</text>
<text x="39.1" y="44">D-</text>
<text x="90.2" y="42.8">VBUS</text>
<text x="39.1" y="49.1">D+</text>
<text x="153.3" y="51.7">U401</text>
<text x="26.3" y="59.9" transform="rotate(-90 26.3 59.9)">SHIELD</text>
<text x="33.9" y="59.9" transform="rotate(-90 33.9 59.9)">GND</text>
<text x="36.9" y="56.7">SBU1</text>
<text x="36.9" y="59.3">SBU2</text>
<text x="70.5" y="56.7">H5VU25U</text>
<text x="72.4" y="59.3">D401</text>
<text x="129.3" y="59.3">EN</text>
<text x="153.3" y="54.2">ESP32-S3-WROOM-1</text>
<text x="158.6" y="59.3">U0TXD/GPIO43</text>
<text x="198.1" y="59.3">R404</text>
<text x="265.3" y="58">+3V3</text>
<text x="274.2" y="58">+3V3</text>
<text x="152" y="60.6" transform="rotate(-90 152 60.6)">3V3</text>
<text x="158.3" y="61.8">U0RXD/GPIO44</text>
<text x="198.1" y="65.6">R407</text>
<text x="199.3" y="61.2">0R</text>
<text x="217.1" y="65.6">+3V3</text>
<text x="261" y="63.1">R405</text>
<text x="262.2" y="65.6">3K3</text>
<text x="269.8" y="63.1">R406</text>
<text x="271.1" y="65.6">3K3</text>
<text x="129.3" y="66.9">GPIO15</text>
<text x="129.3" y="69.4">GPIO16</text>
<text x="156.9" y="69.4">GPIO19/USB_D-</text>
<text x="156.9" y="66.9">GPIO20/USB_D+</text>
<text x="199.3" y="67.5">0R</text>
<text x="129.3" y="74.5">GPIO39/MTCK</text>
<text x="129.3" y="77.1">GPIO40/MTDO</text>
<text x="160.9" y="74.5">GPIO0/BOOT</text>
<text x="167.1" y="77.1">GPIO1</text>
<text x="221" y="73.3">R408</text>
<text x="221" y="75.8">10K</text>
<text x="46.9" y="82.1">+3V3</text>
<text x="129.3" y="79.6">GPIO41/MTDI</text>
<text x="129.3" y="82.1">GPIO42/MTMS</text>
<text x="167.1" y="82.1">GPIO3</text>
<text x="167.1" y="79.6">GPIO2</text>
<text x="41.9" y="88.5">R410</text>
<text x="167.1" y="84.7">GPIO4</text>
<text x="167.1" y="87.2">GPIO5</text>
<text x="167.1" y="89.8">GPIO6</text>
<text x="43.1" y="91">2K2</text>
<text x="167.1" y="94.8">GPIO8</text>
<text x="167.1" y="92.3">GPIO7</text>
<text x="165.9" y="99.9">GPIO10</text>
<text x="167.1" y="97.4">GPIO9</text>
<text x="196.8" y="96.1">R409</text>
<text x="196.8" y="101.2">R411</text>
<text x="206.9" y="96.1">0R</text>
<text x="206.9" y="101.2">0R</text>
<text x="40.6" y="106.3">D402</text>
<text x="65.4" y="107.5">R414</text>
<text x="165.9" y="102.5">GPIO11</text>
<text x="165.9" y="105">GPIO12</text>
<text x="165.9" y="107.5">GPIO13</text>
<text x="196.8" y="106.3">R413</text>
<text x="196.8" y="103.7">R412</text>
<text x="206.9" y="106.3">0R</text>
<text x="206.9" y="103.7">0R</text>
<text x="34.9" y="108.8">STATUS_LED</text>
<text x="65.4" y="110.1">100K</text>
<text x="165.9" y="112.6">GPIO17</text>
<text x="165.9" y="110.1">GPIO14</text>
<text x="196.8" y="108.8">R415</text>
<text x="206.9" y="108.8">0R</text>
<text x="165.9" y="115.2">GPIO18</text>
<text x="165.9" y="117.7">GPIO21</text>
<text x="200.6" y="116.4">R416</text>
<text x="210.7" y="116.4">0R</text>
<text x="96.5" y="124.1">R418</text>
<text x="106.6" y="124.1">0R</text>
<text x="129.3" y="125.3">GPIO35</text>
<text x="165.9" y="125.3">GPIO46</text>
<text x="165.9" y="122.8">GPIO45</text>
<text x="165.9" y="120.2">GPIO38</text>
<text x="200.6" y="121.5">R417</text>
<text x="210.7" y="121.5">0R</text>
<text x="37.2" y="130.4">AO3400A</text>
<text x="40.5" y="127.9">Q401</text>
<text x="96.5" y="126.6">R419</text>
<text x="106.6" y="126.6">0R</text>
<text x="129.3" y="127.9">GPIO36</text>
<text x="129.3" y="130.4">GPIO37</text>
<text x="152" y="131.1" transform="rotate(-90 152 131.1)">GND</text>
<text x="165.9" y="127.9">GPIO47</text>
<text x="165.9" y="130.4">GPIO48</text>
<text x="200.6" y="129.1">R421</text>
<text x="200.6" y="126.6">R420</text>
<text x="210.7" y="129.1">0R</text>
<text x="210.7" y="126.6">0R</text>
<text x="182.9" y="139.3">R422</text>
<text x="182.9" y="141.8">10K</text>
<text x="35.1" y="149.5">J402</text>
<text x="60.9" y="148.2">+3V3</text>
<text x="99" y="148.2">+3V3</text>
<text x="270" y="146.3">TP401</text>
<text x="27.8" y="152">Micro_SD_Card_Det1</text>
<text x="51.9" y="160.9">DAT2</text>
<text x="62.5" y="158.1" transform="rotate(-90 62.5 158.1)">R423</text>
<text x="66.3" y="158.1" transform="rotate(-90 66.3 158.1)">10K</text>
<text x="75.2" y="158.1" transform="rotate(-90 75.2 158.1)">R425</text>
<text x="79" y="158.1" transform="rotate(-90 79 158.1)">10K</text>
<text x="81.5" y="158.1" transform="rotate(-90 81.5 158.1)">R426</text>
<text x="85.3" y="158.1" transform="rotate(-90 85.3 158.1)">10K</text>
<text x="87.9" y="158.1" transform="rotate(-90 87.9 158.1)">R427</text>
<text x="91.7" y="158.1" transform="rotate(-90 91.7 158.1)">10K</text>
<text x="94.2" y="158.1" transform="rotate(-90 94.2 158.1)">R428</text>
<text x="98" y="158.1" transform="rotate(-90 98 158.1)">10K</text>
<text x="102.9" y="156.4">C403</text>
<text x="102.9" y="159">100n</text>
<text x="48" y="163.4">DAT3/CD</text>
<text x="52.4" y="166">CMD</text>
<text x="52.8" y="168.5">VDD</text>
<text x="52.9" y="171">CLK</text>
<text x="52.9" y="173.6">VSS</text>
<text x="51.9" y="176.1">DAT0</text>
<text x="51.9" y="178.7">DAT1</text>
<text x="102.8" y="176.1">R429</text>
<text x="104" y="178.7">10K</text>
<text x="22.1" y="183.7">SHIELD</text>
<text x="53.1" y="183.7">DET</text>
<text x="107.3" y="186.3">R430</text>
<text x="108.5" y="188.8">10K</text>
</g>
<g font-size="1.8" fill="#a90000">
<text x="44.5" y="27.7">A4</text>
<text x="44.4" y="35.3">B5</text>
<text x="44.5" y="32.8">A5</text>
<text x="44.5" y="40.4">A7</text>
<text x="44.4" y="42.9">B7</text>
<text x="44.5" y="45.5">A6</text>
<text x="80.6" y="45.5">4</text>
<text x="80.6" y="42.9">5</text>
<text x="44.4" y="48">B6</text>
<text x="67.9" y="51.8">3</text>
<text x="80.6" y="50.5">1</text>
<text x="80.6" y="48">2</text>
<text x="44.4" y="58.2">B8</text>
<text x="44.5" y="55.6">A8</text>
<text x="126.3" y="58.2">3</text>
<text x="150.9" y="55.3" transform="rotate(-90 150.9 55.3)">2</text>
<text x="173.9" y="58.2">37</text>
<text x="25.1" y="64.8" transform="rotate(-90 25.1 64.8)">S1</text>
<text x="32.8" y="64.8" transform="rotate(-90 32.8 64.8)">A1</text>
<text x="126.3" y="65.8">8</text>
<text x="173.9" y="65.8">14</text>
<text x="173.9" y="60.7">36</text>
<text x="126.3" y="68.3">9</text>
<text x="173.9" y="68.3">13</text>
<text x="125.7" y="73.4">32</text>
<text x="125.7" y="75.9">33</text>
<text x="173.9" y="73.4">27</text>
<text x="173.9" y="75.9">39</text>
<text x="125.7" y="78.5">34</text>
<text x="125.7" y="81">35</text>
<text x="173.9" y="81">15</text>
<text x="173.9" y="78.5">38</text>
<text x="174.6" y="83.6">4</text>
<text x="174.6" y="86.1">5</text>
<text x="174.6" y="88.6">6</text>
<text x="173.9" y="93.7">12</text>
<text x="174.6" y="91.2">7</text>
<text x="173.9" y="96.3">17</text>
<text x="173.9" y="98.8">18</text>
<text x="173.9" y="101.3">19</text>
<text x="173.9" y="103.9">20</text>
<text x="173.9" y="106.4">21</text>
<text x="173.9" y="111.5">10</text>
<text x="173.9" y="109">22</text>
<text x="173.9" y="114">11</text>
<text x="173.9" y="116.6">23</text>
<text x="173.9" y="119.1">31</text>
<text x="49.3" y="125.2" transform="rotate(-90 49.3 125.2)">3</text>
<text x="173.9" y="124.2">16</text>
<text x="173.9" y="121.7">26</text>
<text x="55.2" y="128">1</text>
<text x="125.7" y="126.7">29</text>
<text x="125.7" y="129.3">30</text>
<text x="173.9" y="126.7">24</text>
<text x="173.9" y="129.3">25</text>
<text x="49.3" y="132.8" transform="rotate(-90 49.3 132.8)">2</text>
<text x="150.9" y="134.1" transform="rotate(-90 150.9 134.1)">1</text>
<text x="58.3" y="159.8">1</text>
<text x="58.3" y="162.3">2</text>
<text x="58.3" y="164.8">3</text>
<text x="58.3" y="167.4">4</text>
<text x="58.3" y="169.9">5</text>
<text x="58.3" y="172.5">6</text>
<text x="58.3" y="175">7</text>
<text x="58.3" y="177.5">8</text>
<text x="18.4" y="182.6">10</text>
<text x="58.3" y="182.6">9</text>
</g>
<g font-size="1.8" fill="#0f0f0f">
<text x="48.3" y="32.7">USB_CC1</text>
<text x="48.3" y="35.2">USB_CC2</text>
<text x="50.8" y="42.8">USB_D-</text>
<text x="50.8" y="47.9">USB_D+</text>
<text x="85.1" y="47.9">USB_D-</text>
<text x="85.1" y="50.5">USB_D+</text>
<text x="181.6" y="61.9">ESP32_USB_D+</text>
<text x="207" y="61.9">USB_D+</text>
<text x="181.6" y="68.2">ESP32_USB_D-</text>
<text x="207" y="68.2">USB_D-</text>
<text x="199.4" y="80.9">STATUS_LED</text>
<text x="183" y="94.9">FPGA_INIT_B</text>
<text x="49.5" y="97.4">Status_LED_A</text>
<text x="177.8" y="101.3">ESP32_SPI2_D0</text>
<text x="177.8" y="96.2">ESP32_SPI2_D3</text>
<text x="177.8" y="103.8">ESP32_SPI2_CLK</text>
<text x="177.8" y="106.3">ESP32_SPI2_D1</text>
<text x="177.8" y="108.9">ESP32_SPI2_D2</text>
<text x="49.5" y="117.8">Status_LED_K</text>
<text x="177.8" y="116.5">ESP32_SDIO_D2</text>
<text x="217.2" y="116.5">SDIO_D2</text>
<text x="87.2" y="124.1">SDIO_D0</text>
<text x="110.5" y="124.1">ESP32_SDIO_D0</text>
<text x="125.7" y="124.2">28</text>
<text x="177.8" y="121.6">ESP32_SDIO_CLK</text>
<text x="217.2" y="121.6">SDIO_CLK</text>
<text x="66.1" y="127.9">STATUS_LED</text>
<text x="86.9" y="129.2">SD_Detect</text>
<text x="87.2" y="126.7">SDIO_D1</text>
<text x="110.5" y="126.7">ESP32_SDIO_D1</text>
<text x="177.8" y="129.2">ESP32_SDIO_CMD</text>
<text x="177.8" y="126.7">ESP32_SDIO_D3</text>
<text x="217.2" y="129.2">SDIO_CMD</text>
<text x="217.2" y="126.7">SDIO_D3/~{CS}</text>
<text x="64.8" y="159.7">SDIO_D2</text>
<text x="68.8" y="158.1" transform="rotate(-90 68.8 158.1)">R424</text>
<text x="72.6" y="158.1" transform="rotate(-90 72.6 158.1)">10K</text>
<text x="64.8" y="164.8">SDIO_CMD</text>
<text x="64.8" y="169.8">SDIO_CLK</text>
<text x="64.8" y="174.9">SDIO_D0</text>
<text x="64.8" y="177.5">SDIO_D1</text>
<text x="74.9" y="182.5">SD_Detect_s</text>
<text x="115.6" y="182.5">SD_Detect</text>
</g>
<g font-size="1.8" fill="#aaa">
<text x="264.1" y="93.7">1</text>
<text x="264.1" y="96.3">2</text>
<text x="264.1" y="98.8">3</text>
<text x="264.1" y="101.3">4</text>
<text x="236.1" y="145.8">1</text>
<text x="236.1" y="148.3">2</text>
<text x="236.1" y="150.9">3</text>
<text x="236.1" y="153.4">4</text>
</g>
<g font-size="1.8" fill="#989898">
<text x="270.5" y="97.4">J403</text>
<text x="270.5" y="99.9">TP_I2C</text>
<text x="242.6" y="149.5">J404</text>
<text x="242.6" y="152">TP_SPI</text>
</g>
<text font-size="1.8" fill="#009600" x="64.8" y="162.2">SDIO_D3/~{CS}</text>
</svg>
